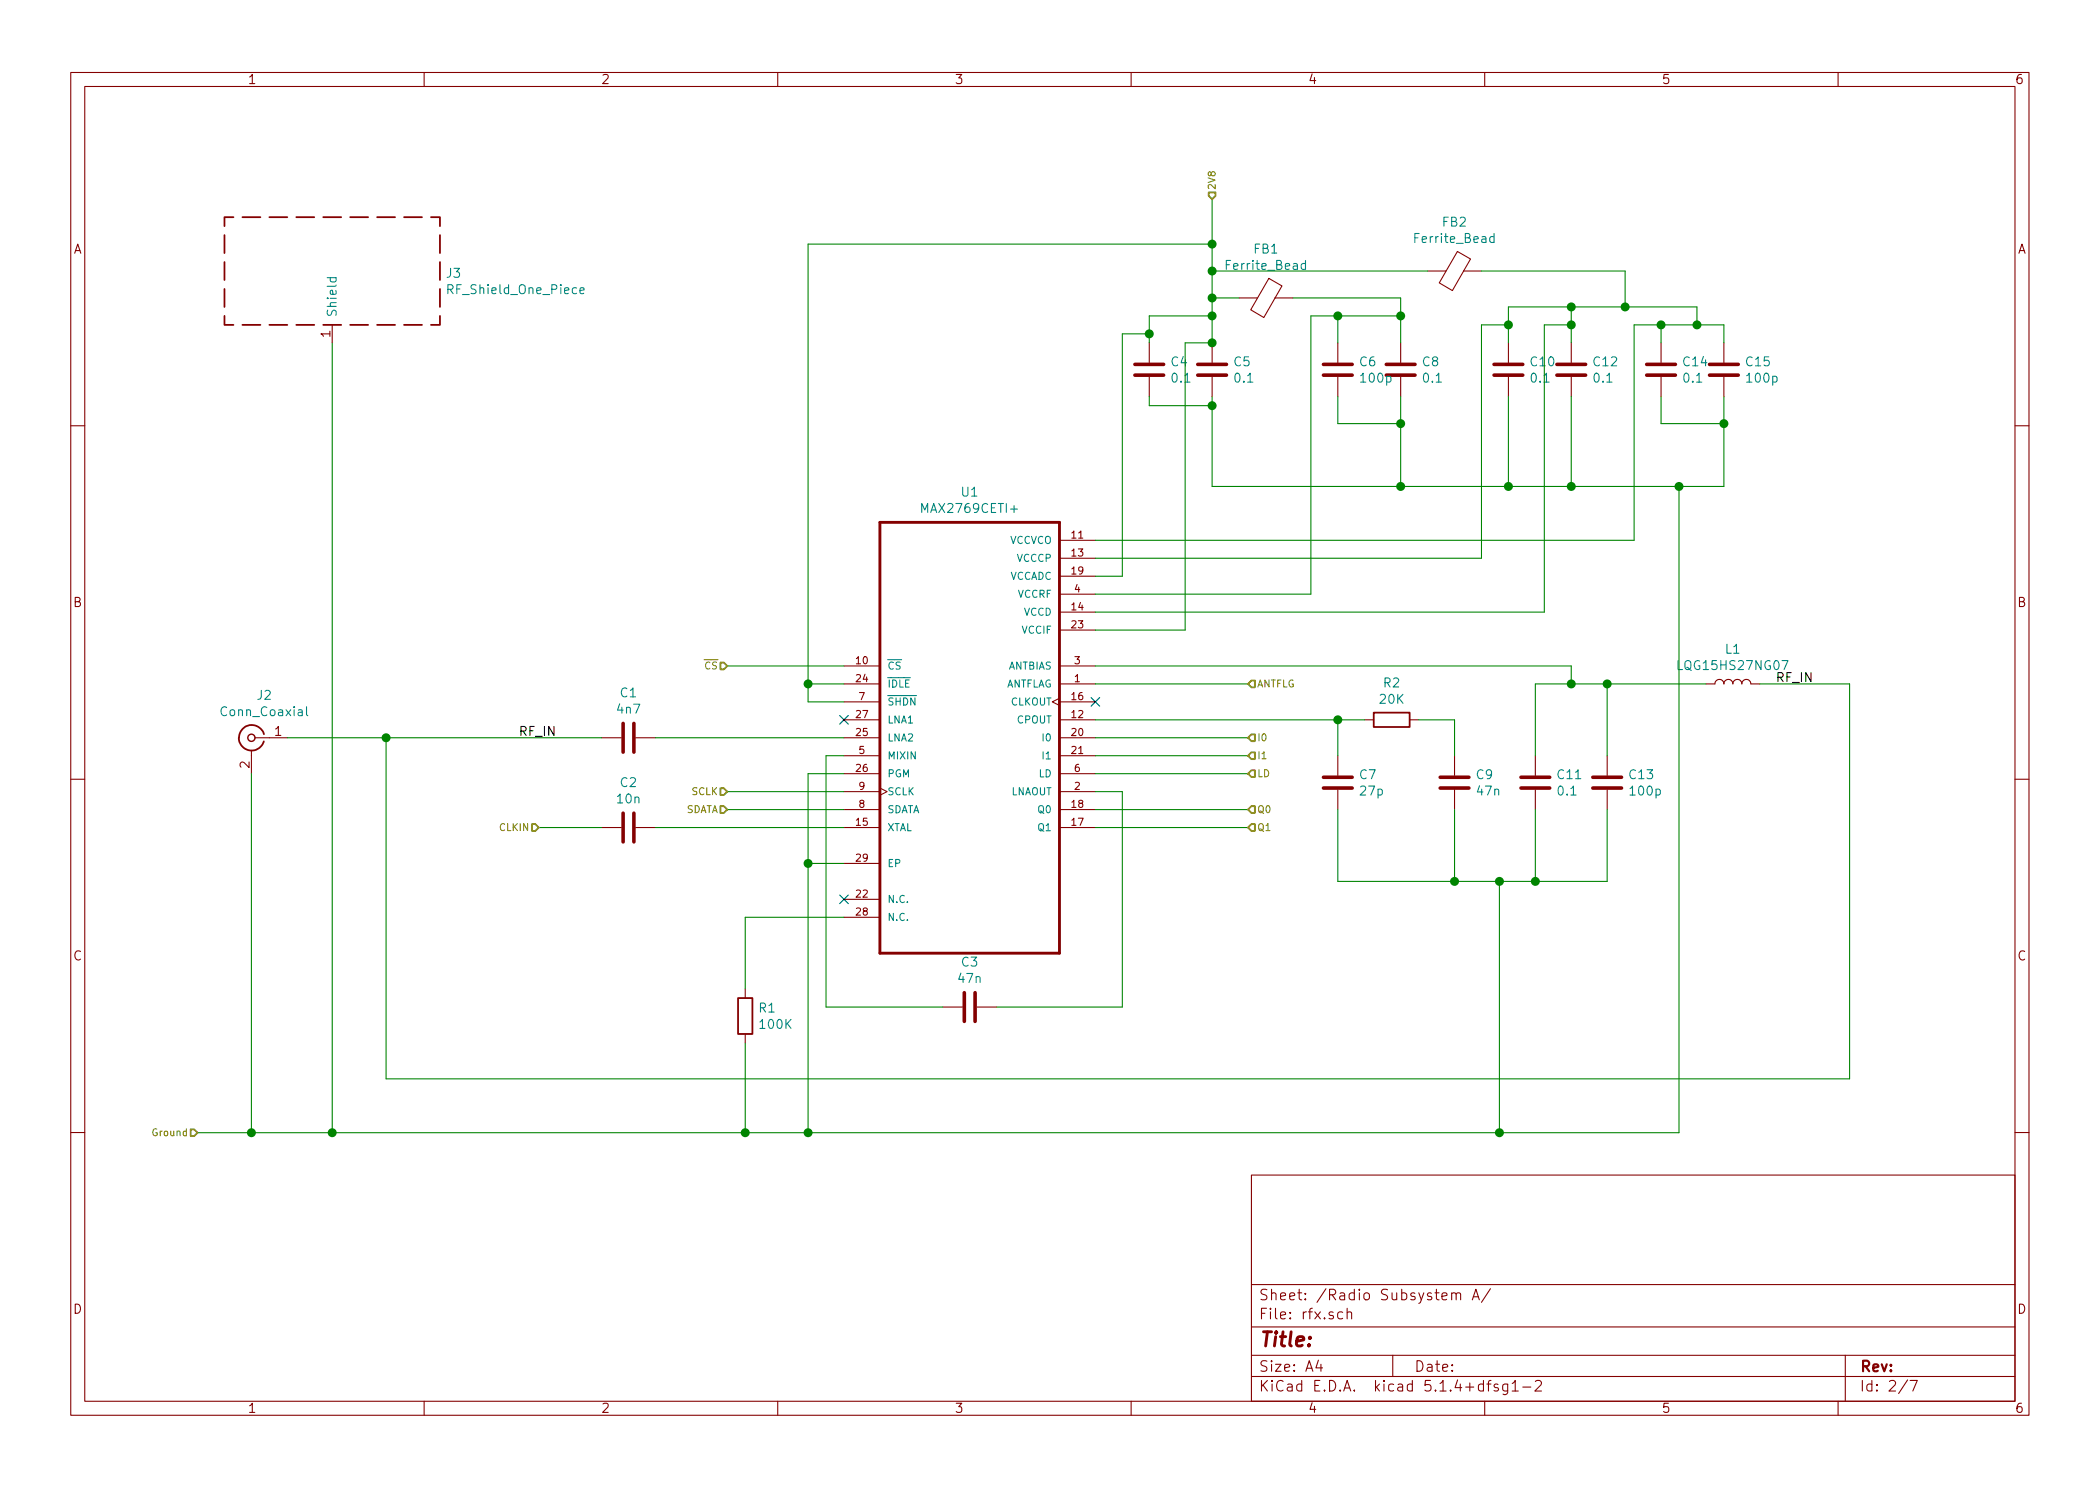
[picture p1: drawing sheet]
<svg xmlns="http://www.w3.org/2000/svg" width="297mm" height="210mm" viewBox="0 0 297 210" stroke-linecap="round" stroke-linejoin="round" font-family="sans-serif">
<g fill="none" stroke="#840000" stroke-width=".15">
<path d="M10 10.3h277v189.9h-277zM12 12.2h273v186.1h-273zM60 10.3v1.9M110 10.3v1.9M160 10.3v1.9M210 10.3v1.9M260 10.3v1.9M179.5 39.4l1.8 1.1-2.5 4.4-1.9-1.1zM201.9 38.3h2.6M206.1 35.6l1.9 1-2.6 4.5-1.8-1.1zM207 38.3h2.5M47 46v2.5"/>
<path d="M162.6 48.5v2.8M162.6 53.3v2.8M171.4 48.5v2.8M171.4 53.3v2.8M175.3 42.2h2.6M180.3 42.2h2.6M189.2 48.5v2.8M189.2 53.3v2.8M198.1 48.5v2.8M198.1 53.3v2.8M213.4 48.5v2.8M213.4 53.3v2.8"/>
<path d="M222.2 48.5v2.8M222.2 53.3v2.8M234.9 48.5v2.8M234.9 53.3v2.8M243.8 48.5v2.8M243.8 53.3v2.8M10 60.2h2M149.9 76.4h5M149.9 79h5M285 60.2h2M119.4 96.8h5.1M119.4 94.2h5.1"/>
<path d="M119.4 99.3h5.1M149.9 98.8l-1.1 .5 1.1 .5M149.9 96.8h5M149.9 94.2h5M149.9 86.6h5M149.9 99.3h5M149.9 81.5h5M149.9 89.1h5M149.9 84.1h5M241.3 96.8h1.3a.63 .63 0 0 1 .6-.7 .63 .63 0 0 1 .6 .7 .63 .63 0 0 1 .7-.7 .63 .63 0 0 1 .6 .7 .63 .63 0 0 1 .6-.7 .63 .63 0 0 1 .7 .7 .63 .63 0 0 1 .6-.7 .63 .63 0 0 1 .6 .7h1.3M10 110.3h2M35.6 106.2v3.3"/>
<path d="M36.1 104.4h4.5M85.1 117.1h2.8M85.1 104.4h2.8M89.9 117.1h2.8M89.9 104.4h2.8M119.4 101.8h5.1M119.4 117.1h5.1M119.4 114.5h5.1M119.4 112h5.1M119.4 104.4h5.1M119.4 106.9h5.1M119.4 109.5h5.1"/>
<path d="M124.5 111.5l1 .5-1 .5M149.9 101.8h5M149.9 117.1h5M149.9 114.5h5M149.9 112h5M149.9 104.4h5M149.9 106.9h5M149.9 109.5h5M189.2 106.9v2.8M189.2 111.8v2.7M193 101.8h1.3M199.4 101.8h1.3"/>
<path d="M205.7 106.9v2.8M205.7 111.8v2.7M217.2 106.9v2.8M217.2 111.8v2.7M227.3 106.9v2.8M227.3 111.8v2.7M285 110.3h2M105.4 139.9v1.3M119.4 127.2h5.1M119.4 129.8h5.1M119.4 122.2h5.1M105.4 146.3v1.3"/>
<path d="M133.3 142.5h2.8M138.2 142.5h2.8M10 160.2h2M177 166.3h108v32h-108zM285 160.2h2M60 198.3v1.9M110 198.3v1.9M160 198.3v1.9M177 194.8h108M177 191.8h108M177 187.8h108M177 181.8h108"/>
<path d="M186.5 192.5l-.4 1h1M186.8 193v1M189.9 185.7a.48 .48 0 0 0-.6 0l-.1 .2 .1 .6a.48 .48 0 0 0 .6 0M190.6 185.7a.39 .39 0 0 1 .6 .1v.8M190.6 185.1v1.5M197 191.8v3M205.3 183.1a.38 .38 0 0 1 .7 0v.8M205.3 182.9v1M206 183.1l.2-.2 .4 .1v.9M208.3 183.9l.5-1.5 .4 1.5M208.4 183.5h.7M210 198.3v1.9"/>
<path d="M210.3 195.8h.6M210.8 182.3l-1.3 2M210.9 195.3l-.3 .1-.1 .1v1.3M211.9 195.9l-.4-.1-.2 .3a.48 .48 0 0 0 .6 .3l.1 .1-.1 .2-.1 .1-.5-.1M213.3 195.8v1.2a.43 .43 0 0 1-.7 .3M213.3 195.9a.53 .53 0 0 0-.7 .1v.7a.53 .53 0 0 0 .7 0M213.9 195.8l.4-.5v1.5M213.9 196.8h.9M215.4 196.3h1.1M217.2 195.5l.2-.2 .5 .1a.37 .37 0 0 1 .1 .6l-.9 .8h.9M260 198.3v1.9M261 191.8v6.5"/>
<path d="M269.8 195.2l-1.2 2M270.2 195.3h1l-.6 1.5"/>
</g>
<g fill="none" stroke="#840000" stroke-width=".51">
<path d="M160.5 53.1h4.1M160.5 51.6h4.1M169.4 53.1h4.1M169.4 51.6h4.1M187.2 53.1h4.1M187.2 51.6h4.1M196.1 53.1h4.1M196.1 51.6h4.1M211.3 53.1h4.1M211.3 51.6h4.1M220.2 53.1h4.1M220.2 51.6h4.1"/>
<path d="M232.9 53.1h4.1M232.9 51.6h4.1M241.8 53.1h4.1M241.8 51.6h4.1M88.1 102.4v4M88.1 115.1v4M89.7 102.4v4M89.7 115.1v4M187.2 111.5h4.1M187.2 110h4.1M203.7 111.5h4.1M203.7 110h4.1"/>
<path d="M215.1 111.5h4.1M215.1 110h4.1M225.3 111.5h4.1M225.3 110h4.1M136.4 140.5v4M137.9 140.5v4"/>
</g>
<path d="M124.5 73.9h25.4v61h-25.4z" fill="none" stroke="#840000" stroke-width=".41"/>
<g fill="none" stroke="#840000" stroke-width=".25">
<path d="M31.7 33.3v2.5M31.7 37.1v2.5M33 30.7h-1.3v1.3M34.3 30.7h2.5M38.1 30.7h2.5M41.9 30.7h2.5M45.7 30.7h2.6M49.5 30.7h2.6M53.3 30.7h2.6M57.1 30.7h2.6M61 30.7h1.2v1.3M62.2 33.3v2.5"/>
<path d="M62.2 37.1v2.5M31.7 44.7v1.3h1.3M31.7 40.9v2.5M34.3 46h2.5M38.1 46h2.5M41.9 46h2.5M45.7 46h2.6M49.5 46h2.6M53.3 46h2.6M57.1 46h2.6M62.2 44.7v1.3h-1.2M62.2 40.9v2.5"/>
<path d="M33.8 104.4a1.8 1.8 0 0 0 1.5 1.8 1.8 1.8 0 0 0 2-1.3M37.3 103.9a1.8 1.8 0 0 0-1.9-1.3 1.8 1.8 0 0 0-1.6 1.8M194.3 100.8h5.1v2.1h-5.1zM104.4 141.2h2v5.1h-2z"/>
</g>
<path d="M46.3 39.3h1.2M46.8 39.3l-.1 .4 .2 .2 .6-.1v-.5M184.7 37.3h-.4l-.3 .2v.4l.2 .2h.5M184.7 36.8v1.3M211.3 33.5h-.4l-.2 .2v.4l.1 .2h.5M211.3 33v1.3M82 41.1l.6-.1v-.2l-.4-.1-.2 .2 .1 .6h.5M43.4 100v1.1l.1 .2" fill="none" stroke="#008484" stroke-width=".15"/>
<circle cx="35.6" cy="104.4" r=".51" fill="none" stroke="#840000" stroke-width=".2"/>
<g fill="none" stroke="#008400" stroke-width=".15">
<path d="M171.4 28.2v20.3h-3.8v40.6h-12.7M171.4 38.3h30.5M171.4 34.5h-57.1v64.8h5.1M209.5 38.3h20.4v5.1M47 48.5v111.8M162.6 47.2h-3.9v34.3h-3.8M162.6 56.1v1.3h8.8M171.4 56.1v12.7h72.4v-12.7M171.4 42.2h3.9M171.4 44.7h-8.8v3.8M182.9 42.2h15.2v6.3M189.2 44.7v3.8"/>
<path d="M189.2 56.1v3.8h8.9M198.1 44.7h-12.7v39.4h-30.5M198.1 56.1v12.7M213.4 56.1v12.7M213.4 46h-3.9v33h-54.6M222.2 43.4v5.1M222.2 56.1v12.7M222.2 46h-3.8v40.6h-63.5M234.9 56.1v3.8h8.9M234.9 46v2.5M240 46v-2.6h-26.6v5.1M243.8 48.5v-2.5h-12.7v30.4h-76.2"/>
<path d="M237.5 68.8v91.5h-209.6M102.9 94.2h16.5M114.3 96.8h5.1M154.9 94.2h67.3v2.6M154.9 96.8h21.6M227.3 96.8v10.1M241.3 96.8h-24.1v10.1M248.9 96.8h12.7v55.8h-207v-48.2M35.6 109.5v50.8M40.6 104.4h44.5M76.2 117.1h8.9M92.7 104.4h26.7"/>
<path d="M92.7 117.1h26.7M102.9 114.5h16.5M102.9 112h16.5M119.4 109.5h-5.1v50.8M119.4 106.9h-2.6v35.6h16.5M154.9 104.4h21.6M154.9 101.8h38.1M154.9 109.5h21.6M154.9 106.9h21.6M154.9 114.5h21.6M154.9 117.1h21.6M154.9 112h3.8v30.5h-17.7"/>
<path d="M189.2 101.8v5.1M189.2 114.5v10.2h38.1v-10.2M200.7 101.8h5v5.1M205.7 114.5v10.2M217.2 114.5v10.2M114.3 122.2h5.1M119.4 129.8h-14v10.1M212.1 124.7v35.6M105.4 147.6v12.7"/>
</g>
<path d="M171 27.2h.9v.5l-.5 .5-.4-.5zM101.9 93.7h.5l.5 .5-.5 .5h-.5zM177 96.3h.5v1h-.5l-.5-.5zM75.2 116.6h.5l.5 .5-.5 .5h-.5zM101.9 114.1h.5l.5 .4-.5 .5h-.5zM101.9 111.5h.5l.5 .5-.5 .5h-.5zM177 106.4h.5v1h-.5l-.5-.5zM177 109h.5v1h-.5l-.5-.5zM177 114.1h.5v.9h-.5l-.5-.5zM177 116.6h.5v1h-.5l-.5-.5zM177 103.9h.5v1h-.5l-.5-.5zM27 159.8h.5l.4 .5-.4 .5h-.5z" fill="none" stroke="#848400" stroke-width=".25"/>
<g fill="#008400" stroke="#008400" stroke-width=".25">
<circle cx="217.2" cy="124.7" r=".51"/>
<circle cx="198.1" cy="59.9" r=".51"/>
<circle cx="47" cy="160.3" r=".51"/>
<circle cx="114.3" cy="160.3" r=".51"/>
<circle cx="105.4" cy="160.3" r=".51"/>
<circle cx="35.6" cy="160.3" r=".51"/>
<circle cx="237.5" cy="68.8" r=".51"/>
<circle cx="212.1" cy="124.7" r=".51"/>
<circle cx="212.1" cy="160.3" r=".51"/>
<circle cx="171.5" cy="34.5" r=".51"/>
<circle cx="222.3" cy="68.8" r=".51"/>
<circle cx="189.2" cy="101.8" r=".51"/>
<circle cx="114.3" cy="96.8" r=".51"/>
<circle cx="114.3" cy="122.2" r=".51"/>
<circle cx="222.3" cy="96.8" r=".51"/>
<circle cx="227.3" cy="96.8" r=".51"/>
<circle cx="171.5" cy="44.7" r=".51"/>
<circle cx="171.5" cy="48.5" r=".51"/>
<circle cx="162.6" cy="47.2" r=".51"/>
<circle cx="171.5" cy="57.4" r=".51"/>
<circle cx="171.5" cy="42.2" r=".51"/>
<circle cx="198.1" cy="44.7" r=".51"/>
<circle cx="189.2" cy="44.7" r=".51"/>
<circle cx="222.3" cy="43.4" r=".51"/>
<circle cx="229.9" cy="43.4" r=".51"/>
<circle cx="235" cy="46" r=".51"/>
<circle cx="240" cy="46" r=".51"/>
<circle cx="243.8" cy="59.9" r=".51"/>
<circle cx="213.4" cy="46" r=".51"/>
<circle cx="222.3" cy="46" r=".51"/>
<circle cx="54.6" cy="104.4" r=".51"/>
<circle cx="205.7" cy="124.7" r=".51"/>
<circle cx="213.4" cy="68.8" r=".51"/>
<circle cx="171.5" cy="38.3" r=".51"/>
<circle cx="198.1" cy="68.8" r=".51"/>
</g>
<path d="M154.3 98.7l1.2 1.2M155.5 98.7l-1.2 1.2M118.8 101.2l1.2 1.3M120 101.2l-1.2 1.3M118.8 126.6l1.2 1.3M120 126.6l-1.2 1.3" fill="none" stroke="#000084" stroke-width=".15"/>
<text font-size="2.8" fill="#840000" x="178" y="190.5">Title:</text>
<g font-size="2.1" fill="#840000">
<text x="178" y="184">Sheet: /Radio Subsystem A/</text>
<text x="178" y="186.7">File: rfx.sch</text>
<text x="178" y="196.9">KiCad E.D.A. kicad 5.1.4+dfsg1-2</text>
<text x="178" y="194.1">Size: A4</text>
<text x="200" y="194.1">Date:</text>
<text x="263" y="194.1">Rev:</text>
<text x="263" y="196.9">Id: 2/7</text>
</g>
<g font-size="1.8" fill="#840000">
<text x="35" y="11.9">1</text>
<text x="85" y="11.9">2</text>
<text x="135" y="11.9">3</text>
<text x="185" y="11.9">4</text>
<text x="235" y="11.9">5</text>
<text x="285" y="11.9">6</text>
<text x="10.4" y="35.9">A</text>
<text x="285.4" y="35.9">A</text>
<text x="46.7" y="47.7" transform="rotate(-90 46.7 47.7)">1</text>
<text x="10.4" y="85.9">B</text>
<text x="285.4" y="85.9">B</text>
<text x="38.9" y="104.1">1</text>
<text x="35.3" y="108.7" transform="rotate(-90 35.3 108.7)">2</text>
<text x="10.4" y="135.9">C</text>
<text x="285.4" y="135.9">C</text>
<text x="10.4" y="185.9">D</text>
<text x="285.4" y="185.9">D</text>
<text x="35" y="199.9">1</text>
<text x="85" y="199.9">2</text>
<text x="135" y="199.9">3</text>
<text x="185" y="199.9">4</text>
<text x="235" y="199.9">5</text>
<text x="285" y="199.9">6</text>
</g>
<g font-size="1.8" fill="#008484">
<text x="177.4" y="35.9">FB1</text>
<text x="200.3" y="34.4">Ferrite_Bead</text>
<text x="204.1" y="32.1">FB2</text>
<text x="63.2" y="39.3">J3</text>
<text x="63.7" y="41.6">RF_Shield_One_Piece</text>
<text x="173.7" y="38.2">Ferrite_Bead</text>
<text x="47.6" y="45" transform="rotate(-90 47.6 45)">Shield</text>
<text x="165.7" y="51.8">C4</text>
<text x="174.6" y="51.8">C5</text>
<text x="192.4" y="51.8">C6</text>
<text x="201.2" y="51.8">C8</text>
<text x="216.6" y="51.8">C10</text>
<text x="225.5" y="51.8">C12</text>
<text x="238.2" y="51.8">C14</text>
<text x="247" y="51.8">C15</text>
<text x="165.8" y="54.1">0.1</text>
<text x="174.7" y="54.1">0.1</text>
<text x="192.6" y="54.1">100p</text>
<text x="201.4" y="54.1">0.1</text>
<text x="216.6" y="54.1">0.1</text>
<text x="225.5" y="54.1">0.1</text>
<text x="238.2" y="54.1">0.1</text>
<text x="247.2" y="54.1">100p</text>
<text x="136" y="70.3">U1</text>
<text x="130.7" y="72.6">MAX2769CETI+</text>
<text x="237.7" y="94.8">LQG15HS27NG07</text>
<text x="244.1" y="92.5">L1</text>
<text x="31.5" y="101.3">Conn_Coaxial</text>
<text x="36.4" y="99">J2</text>
<text x="87.4" y="101">4n7</text>
<text x="87.8" y="98.7">C1</text>
<text x="195.2" y="99.6">20K</text>
<text x="195.7" y="97.3">R2</text>
<text x="87.4" y="113.7">10n</text>
<text x="87.8" y="111.4">C2</text>
<text x="192.4" y="110.3">C7</text>
<text x="192.5" y="112.6">27p</text>
<text x="208.9" y="110.3">C9</text>
<text x="209" y="112.6">47n</text>
<text x="220.4" y="110.3">C11</text>
<text x="220.4" y="112.6">0.1</text>
<text x="230.5" y="110.3">C13</text>
<text x="230.7" y="112.6">100p</text>
<text x="136" y="136.8">C3</text>
<text x="107.4" y="143.3">R1</text>
<text x="135.6" y="139.1">47n</text>
<text x="107.6" y="145.6">100K</text>
</g>
<g font-size="1.8">
<text x="251.4" y="96.5">RF_IN</text>
<text x="73.6" y="104.1">RF_IN</text>
</g>
<g font-size="1.4" fill="#848400">
<text x="171.9" y="26.9" transform="rotate(-90 171.9 26.9)">2V8</text>
<text x="99.7" y="94.7">CS</text>
<text x="177.8" y="97.3">ANTFLG</text>
<text x="177.8" y="107.4">I1</text>
<text x="177.8" y="104.9">I0</text>
<text x="97.9" y="112.5">SCLK</text>
<text x="177.8" y="110">LD</text>
<text x="70.7" y="117.6">CLKIN</text>
<text x="96.9" y="115">SDATA</text>
<text x="177.8" y="115">Q0</text>
<text x="177.8" y="117.6">Q1</text>
<text x="21.7" y="160.8">Ground</text>
</g>
<g font-size="1.4" fill="#008484">
<text x="142.8" y="77">VCCVCO</text>
<text x="142.8" y="82">VCCADC</text>
<text x="143.9" y="79.5">VCCCP</text>
<text x="144" y="84.6">VCCRF</text>
<text x="144.6" y="89.7">VCCIF</text>
<text x="144.8" y="87.1">VCCD</text>
<text x="125.5" y="94.7">CS</text>
<text x="142.5" y="94.7">ANTBIAS</text>
<text x="125.5" y="97.3">IDLE</text>
<text x="125.5" y="99.8">SHDN</text>
<text x="142.1" y="97.3">ANTFLAG</text>
<text x="143" y="99.8">CLKOUT</text>
<text x="125.5" y="104.9">LNA2</text>
<text x="125.5" y="102.4">LNA1</text>
<text x="125.5" y="107.4">MIXIN</text>
<text x="143.9" y="102.4">CPOUT</text>
<text x="147.7" y="104.9">I0</text>
<text x="147.7" y="107.4">I1</text>
<text x="125.5" y="110">PGM</text>
<text x="125.5" y="112.5">SCLK</text>
<text x="143" y="112.5">LNAOUT</text>
<text x="147" y="110">LD</text>
<text x="125.5" y="117.6">XTAL</text>
<text x="125.5" y="115.1">SDATA</text>
<text x="147" y="117.6">Q1</text>
<text x="147" y="115.1">Q0</text>
<text x="125.5" y="122.7">EP</text>
<text x="125.5" y="127.8">N.C.</text>
<text x="125.5" y="130.3">N.C.</text>
</g>
<g font-size="1.4" fill="#840000">
<text x="151.6" y="76.2">11</text>
<text x="151.6" y="78.7">13</text>
<text x="151.6" y="81.3">19</text>
<text x="152" y="83.8">4</text>
<text x="151.6" y="86.4">14</text>
<text x="151.6" y="88.9">23</text>
<text x="121.1" y="94">10</text>
<text x="152" y="94">3</text>
<text x="121.1" y="96.5">24</text>
<text x="121.1" y="101.6">27</text>
<text x="121.5" y="99.1">7</text>
<text x="151.6" y="101.6">12</text>
<text x="151.6" y="99.1">16</text>
<text x="152" y="96.5">1</text>
<text x="121.1" y="104.1">25</text>
<text x="121.5" y="106.7">5</text>
<text x="151.6" y="104.1">20</text>
<text x="151.6" y="106.7">21</text>
<text x="121.1" y="109.2">26</text>
<text x="121.5" y="111.8">9</text>
<text x="152" y="111.8">2</text>
<text x="152" y="109.2">6</text>
<text x="121.1" y="116.8">15</text>
<text x="121.5" y="114.3">8</text>
<text x="151.6" y="116.8">17</text>
<text x="151.6" y="114.3">18</text>
<text x="121.1" y="121.9">29</text>
<text x="121.1" y="127">22</text>
<text x="121.1" y="129.5">28</text>
</g>
</svg>
